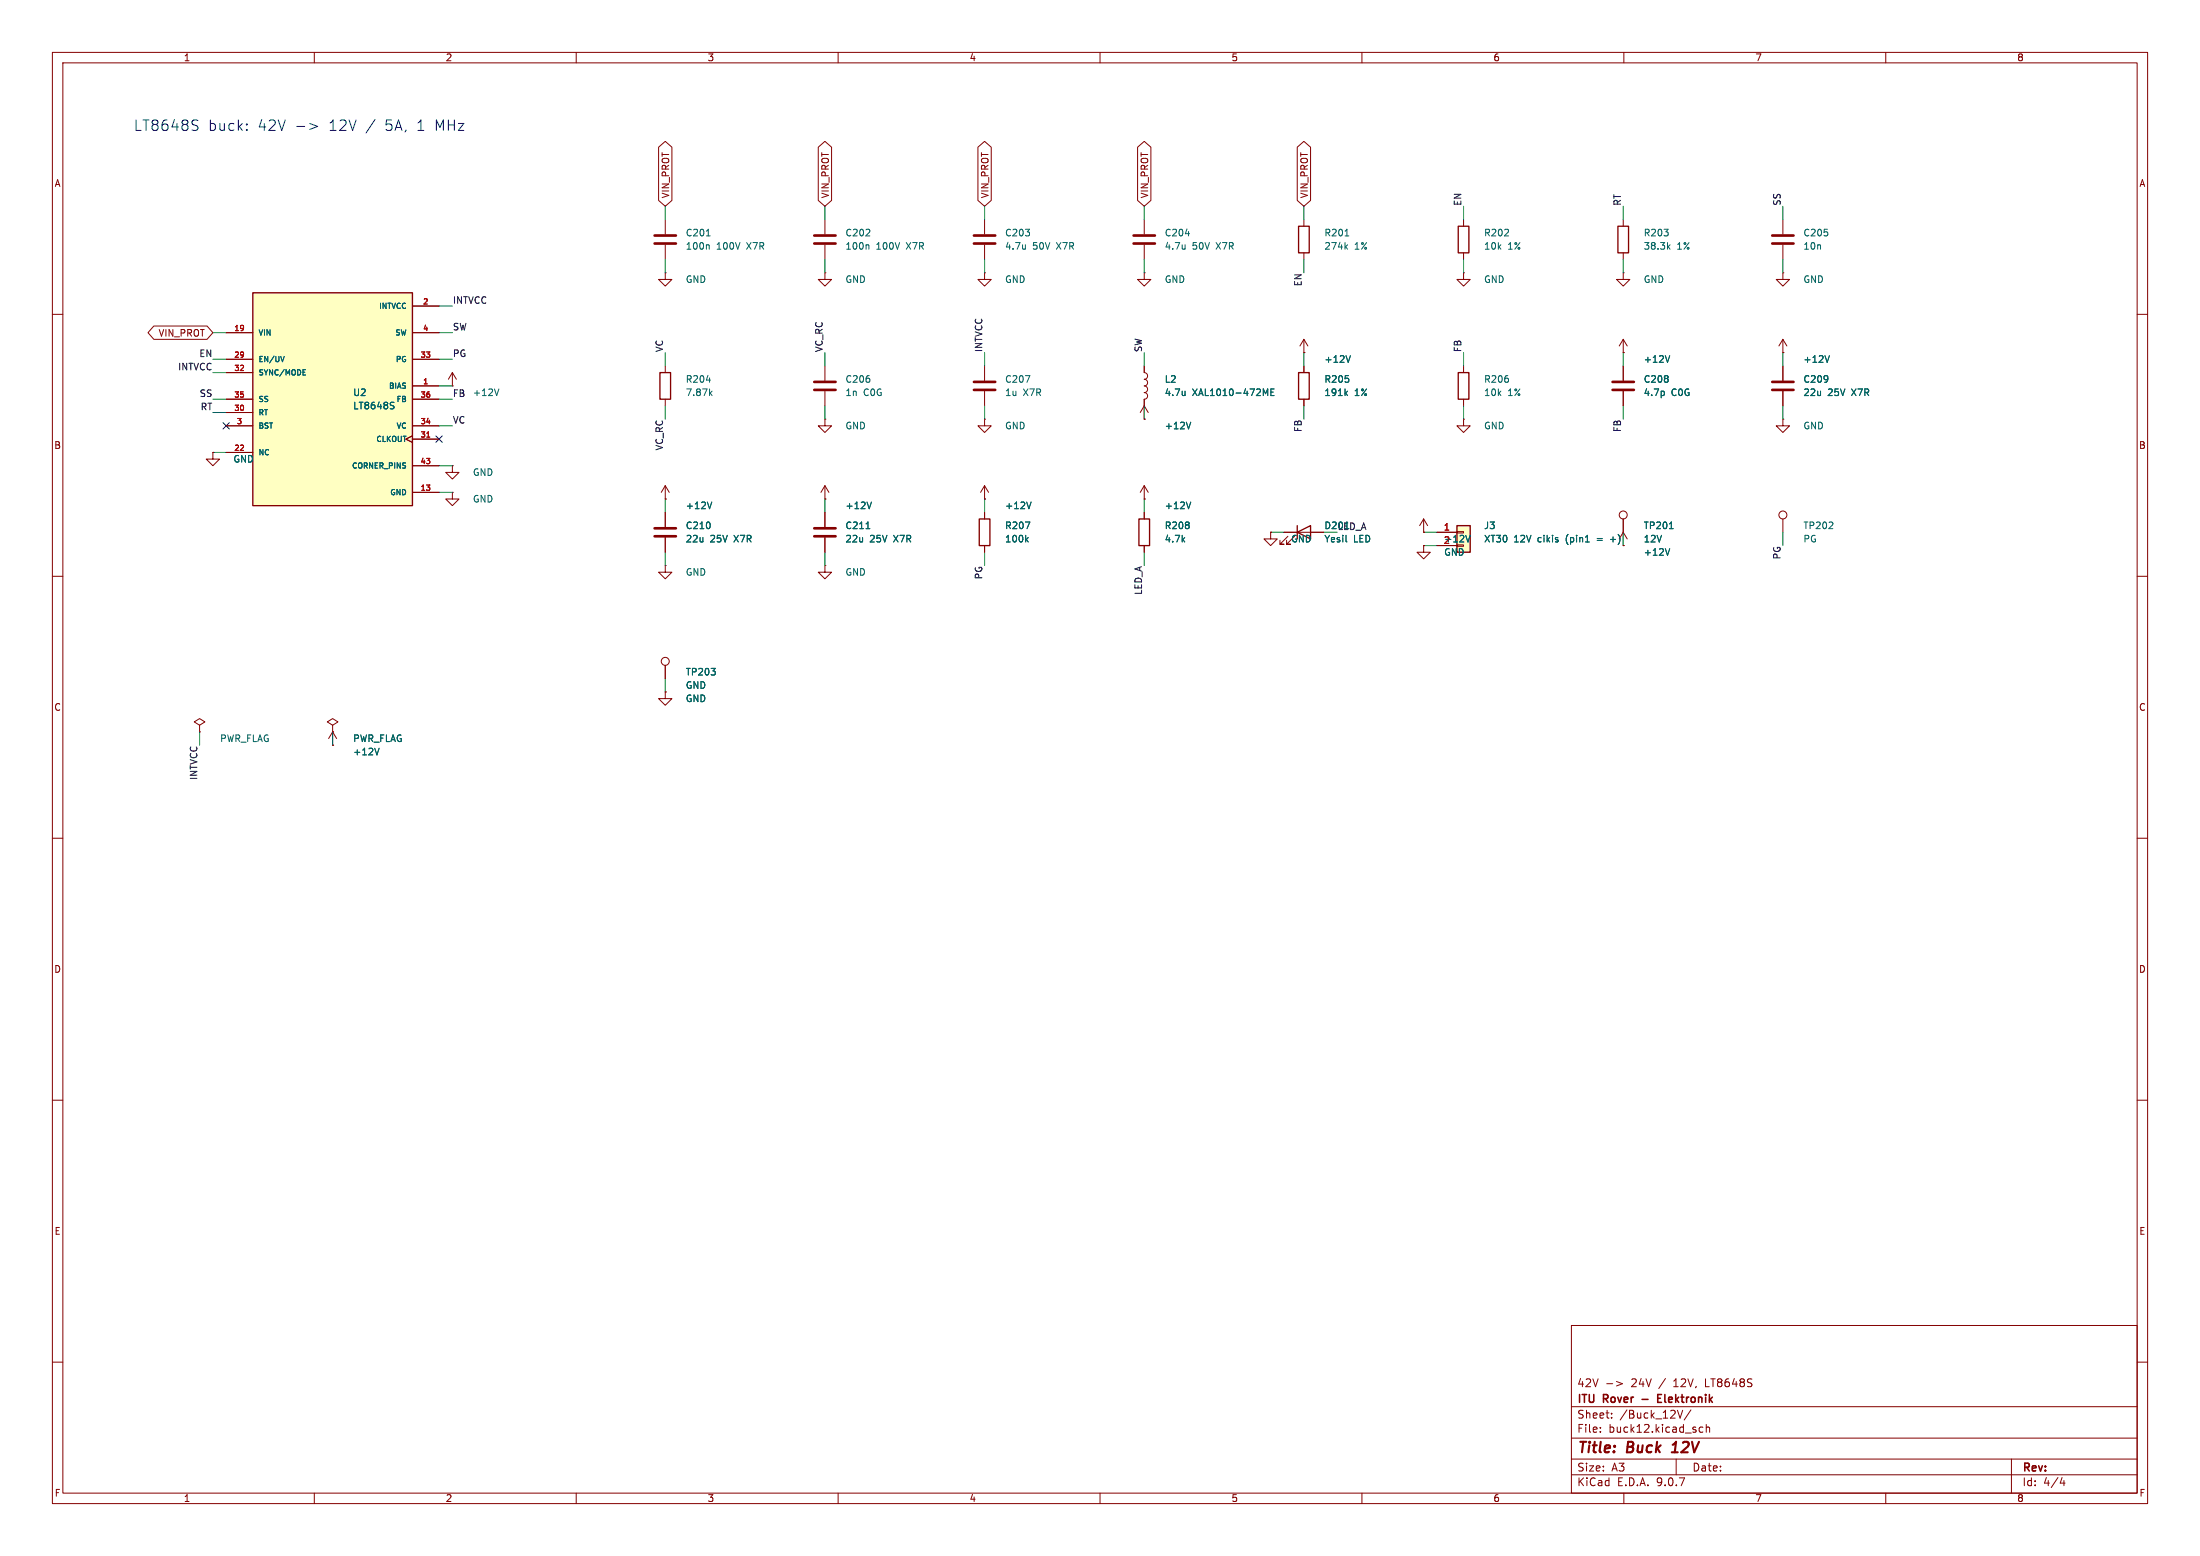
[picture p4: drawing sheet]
<svg xmlns="http://www.w3.org/2000/svg" width="420mm" height="297mm" viewBox="0 0 420 297" stroke-linecap="round" stroke-linejoin="round" font-family="sans-serif">
<g fill="none" stroke="#840000" stroke-width=".19">
<path d="M10 10h400v277h-400zM12 12h396v273h-396zM60 10v2M110 10v2M160 10v2M210 10v2M260 10v2M310 10v2M360 10v2M127 52.1v1.2h1.3l-1.3 1.3-1.3-1.3h1.3M127 52.1h.1M127 41.9v2.8"/>
<path d="M127 46.7v2.8M309.9 52.1v1.2h1.2l-1.2 1.3-1.3-1.3h1.3M309.9 52.1h.1M10 60h2M188 69.9v2.7M188 74.7v2.8M408 60h2M10 110h2M127 108v1.2h1.3l-1.3 1.3-1.3-1.3h1.3M127 108h.1M408 110h2M10 160h2"/>
<path d="M408 160h2M10 210h2M408 210h2M300 253h108v32h-108zM10 260h2M300 278.5h108M300 274.5h108M300 268.5h108M305.5 273.2v.2M305.5 272.5v.1M306.7 264.1h1.2M307.7 270.5v.2"/>
<path d="M307.7 269.8v.1M308.6 263.7l1.1 .4-1.1 .4M320 278.5v3M320.2 269.2l.5 1.5 .5-1.5M322.8 269.1l-1.3 1.9M325.1 272.5l-.4-.1-.3 .3 .1 .6h.6M325.7 272.5l.2-.1 .4 .1 .1 .9M325.7 271.9v1.5M384 278.5v6.5M408 260h2M60 285v2M110 285v2"/>
<path d="M160 285v2M210 285v2M260 285v2M300 281.5h108M310 285v2M360 285v2M393.7 282l-.4 1.1h.9M394 282.6v1"/>
</g>
<path d="M319.1 277.2h1.2M319.7 275.5l-.4 .3" fill="none" stroke="#840000" stroke-width=".4"/>
<path d="M316.5 266.9h.5M317.2 266.2h-.7v1.5h.7" fill="none" stroke="#840000" stroke-width=".3"/>
<path d="M125 45h4M125 46.5h4M185.9 72.9h4.1M185.9 74.4h4.1" fill="none" stroke="#840000" stroke-width=".51"/>
<path d="M134.9 45h.7M135.2 46.7l.2 .2v.7M195.8 71.7h.8l-.5 1.3" fill="none" stroke="#006464" stroke-width=".19"/>
<path d="M278.1 100.3h2.6v5.1h-2.6z" fill="#ffffc2"/>
<path d="M278.4 43.2h2v5.1h-2zM308.9 43.2h2v5.1h-2zM126 71.1h2v5.1h-2zM247.9 71.1h2v5.1h-2zM186.9 99.1h2.1v5h-2.1zM217.4 99.1h2.1v5h-2.1zM247.6 101.6l2.6-1.3v2.6zM247.6 100.3v2.6M278.1 100.3h2.6v5.1h-2.6z" fill="none" stroke="#840000" stroke-width=".25"/>
<g fill="none" stroke="#840000" stroke-width=".19">
<path d="M157.5 52.1v1.2h1.2l-1.2 1.3-1.3-1.3h1.3M157.5 52.1h.1M157.5 41.9v2.8M157.5 46.7v2.8M188 52.1v1.2h1.2l-1.2 1.3-1.3-1.3h1.3M188 52.1h.1M188 41.9v2.8M188 46.7v2.8M218.4 52.1v1.2h1.3l-1.3 1.3-1.2-1.3h1.2M218.4 52.1h.1M218.4 41.9v2.8M218.4 46.7v2.8"/>
<path d="M279.4 52.1v1.2h1.3l-1.3 1.3-1.3-1.3h1.3M279.4 52.1h.1M279.4 41.9v1.3M279.4 48.3v1.2M309.9 41.9v1.3M309.9 48.3v1.2M340.4 52.1v1.2h1.2l-1.2 1.3-1.3-1.3h1.3M340.4 52.1h.1M340.4 41.9v2.8M340.4 46.7v2.8M86.4 73.7h.1M86.4 71.1l-.8 1.3"/>
<path d="M86.4 71.1l.7 1.3M86.4 71.1v2.6M127 69.9v1.2M127 76.2v1.3M157.5 69.9v2.7M157.5 74.7v2.8M217.7 78.7l.7-1.2 .8 1.2M218.4 69.9v1.2a.64 .64 0 0 1 .7 .7 .64 .64 0 0 1-.7 .6 .64 .64 0 0 1 .7 .6 .64 .64 0 0 1-.7 .7M218.4 73.7a.64 .64 0 0 1 .7 .6 .64 .64 0 0 1-.7 .6 .64 .64 0 0 1 .7 .7 .64 .64 0 0 1-.7 .6v3.8M248.9 69.9v1.2M248.9 76.2v1.3M309.9 69.9v2.7"/>
<path d="M309.9 74.7v2.8M340.4 67.3h.1M340.4 64.8v2.5M340.4 69.9v2.7M340.4 74.7v2.8M340.4 64.8l-.8 1.2M340.4 64.8l.7 1.2M86.4 94v1.3h1.2l-1.2 1.2-1.3-1.2h1.3M86.4 94h.1M86.4 88.9v1.3h1.2l-1.2 1.2-1.3-1.2h1.3M86.4 88.9h.1M127 95.3h.1"/>
<path d="M127 92.7v2.6M127 97.8v2.8M127 92.7l-.8 1.3M127 92.7l.8 1.3M157.5 95.3h.1M157.5 80v1.3h1.2l-1.2 1.3-1.3-1.3h1.3M157.5 80h.1M157.5 92.7v2.6M157.5 97.8v2.8M157.5 92.7l-.8 1.3M157.5 92.7l.7 1.3M188 95.3h.1"/>
<path d="M188 80v1.3h1.2l-1.2 1.3-1.3-1.3h1.3M188 80h.1M188 92.7l-.8 1.3M188 92.7l.7 1.3M188 92.7v2.6M188 97.8v1.3M218.4 95.3h.1M218.4 80h.1M218.4 92.7v2.6M218.4 97.8v1.3M218.4 92.7l-.7 1.3M218.4 92.7l.8 1.3"/>
<path d="M271.8 99.1l-.8 1.2M271.8 99.1l.7 1.2M271.8 99.1v2.5M279.4 80v1.3h1.3l-1.3 1.3-1.3-1.3h1.3M279.4 80h.1M309.9 99.1v5M340.4 80v1.3h1.2l-1.2 1.3-1.3-1.3h1.3M340.4 80h.1M340.4 99.1v2.5M127 102.6v2.8M157.5 108v1.2h1.2l-1.2 1.3-1.3-1.3h1.3M157.5 108h.1"/>
<path d="M157.5 102.6v2.8M188 104.1v1.3M218.4 104.1v1.3M242.6 101.6v1.3h1.2l-1.2 1.2-1.3-1.2h1.3M242.6 101.6h.1M245.1 101.6h7.6M245.9 102.4l-1.6 1.5h.8h-.8v-.8M247.1 102.4l-1.5 1.5h.8h-.8v-.8M271.8 104.1v1.3h1.2l-1.2 1.3-1.3-1.3h1.3M271.8 104.1h.1M271.8 101.6h.1M274.3 101.6h3.8"/>
<path d="M274.3 104.1h3.8M278.1 101.5h1.3v.2h-1.3zM309.1 102.9l.8-1.3 .7 1.3M127 132.1v1.3h1.3l-1.3 1.2-1.3-1.2h1.3M127 132.1h.1M127 127v2.5"/>
<circle cx="309.9" cy="98.3" r=".76"/>
<circle cx="340.4" cy="98.3" r=".76"/>
<circle cx="127" cy="126.2" r=".76"/>
</g>
<g fill="none" stroke="#006464" stroke-width=".19">
<path d="M165.7 46.7l.2 .2v.7M195.8 46.7v.9M195.8 47.4l-.1 .1M226.2 46.7v.9M226.2 47.4v.1M226.3 44.6h.8M318.5 47.1l.3 .5M318.8 46.7l-.5 .5M95.2 74.2l-.4 1.3M134.9 72.5h.7M135.6 75l.3 .5M135.9 74.7l-.4 .4"/>
<path d="M226.2 74.7v.8M226.2 75.4h.1M241.2 74.2l.4 .9 .4-.9v1.3M242.6 74.8h.4M243.2 74.2h-.6v1.3h.6M256.9 75l.4 .5M257.3 74.7l-.5 .4M317.7 74.8v.6M349.2 67.9l-.4 1.3M135.9 95.8l-.4 1.3M166.4 95.8l-.5 1.3M195.8 99.6h.8l-.5 1.3"/>
<path d="M196.8 95.8l-.4 1.3M227.3 95.8l-.4 1.3M227.3 80.6l-.4 1.3M165.3 100.9h.8M195.9 103l.4 .4M196.3 102.6l-.5 .5M257 103.4h.1M280.7 102.2l-.5 1.2M302.7 103.4h.7M307.5 103h.9M318.7 100.9h.7M318.8 104.7l-.5 1.3"/>
</g>
<g fill="none" stroke="#840000" stroke-width=".51">
<path d="M155.4 45h4.1M155.4 46.5h4.1M185.9 45h4.1M185.9 46.5h4.1M216.4 45h4.1M216.4 46.5h4.1M338.3 45h4.1M338.3 46.5h4.1M155.4 72.9h4.1M155.4 74.4h4.1M307.8 72.9h4.1M307.8 74.4h4.1"/>
<path d="M338.3 72.9h4.1M338.3 74.4h4.1M125 100.8h4M125 102.4h4M155.4 100.8h4.1M155.4 102.4h4.1"/>
</g>
<path d="M48.3 55.9h30.4v40.6h-30.4z" fill="#ffffc2"/>
<path d="M48.3 55.9h30.4v40.6h-30.4zM247.9 43.2h2v5.1h-2zM278.4 71.1h2v5.1h-2z" fill="none" stroke="#840000" stroke-width=".25"/>
<g fill="none" stroke="#840000" stroke-width=".19">
<path d="M125.7 28.1l1.3-1.1 1.3 1.1v10.2l-1.3 1.1-1.3-1.1zM156.2 28.1l1.3-1.1 1.3 1.1v10.2l-1.3 1.1-1.3-1.1zM186.7 28.1l1.3-1.1 1.2 1.1v10.2l-1.2 1.1-1.3-1.1zM217.2 28.1l1.2-1.1 1.3 1.1v10.2l-1.3 1.1-1.2-1.1zM247.6 28.1l1.3-1.1 1.3 1.1v10.2l-1.3 1.1-1.3-1.1zM78.7 58.4h5.1M248.9 41.9v1.3M248.9 48.3v1.2M29.4 62.2h10.1l1.1 1.3-1.1 1.3h-10.1l-1.1-1.3zM43.2 63.5h5.1M43.2 68.6h5.1M43.2 71.1h5.1"/>
<path d="M43.2 76.2h5.1M43.2 78.7h5.1M78.7 63.5h5.1M78.7 68.6h5.1M78.7 76.2h5.1M78.7 73.7h5.1M218.4 69.9v1.2M218.4 76.2v1.3M248.9 67.3h.1M248.9 64.8l-.7 1.2M248.9 64.8l.8 1.2M248.9 64.8v2.5"/>
<path d="M248.9 69.9v1.2M248.9 76.2v1.3M279.4 69.9v1.2M279.4 76.2v1.3M309.9 67.3h.1M309.9 64.8l-.8 1.2M309.9 64.8l.7 1.2M309.9 64.8v2.5M309.9 69.9v2.7M309.9 74.7v2.8M340.4 67.3h.1M340.4 69.9v2.7"/>
<path d="M340.4 74.7v2.8M40.6 86.4v1.2h1.3l-1.3 1.3-1.2-1.3h1.2M40.6 86.4h.1M43.2 81.3h5.1M43.2 86.4h5.1M78.7 83.2l-1.2 .6 1.2 .7M78.7 81.3h5.1M78.7 83.8h5.1M78.7 88.9h5.1M78.7 94h5.1M127 95.3h.1M127 97.8v2.8"/>
<path d="M157.5 95.3h.1M157.5 97.8v2.8M188 95.3h.1M188 97.8v1.3M218.4 95.3h.1M218.4 80h.1M218.4 97.8v1.3M309.9 99.1v2.5M127 102.6v2.8M157.5 102.6v2.8M188 104.1v1.3M218.4 104.1v1.3"/>
<path d="M242.6 101.6h.1M245.1 101.6h2.5M250.2 101.6h2.5M271.8 104.1h.1M271.8 101.6h.1M274.3 101.6h3.8M274.3 104.1h3.8M38.1 138.4l1-.6-1-.6-1 .6 1 .6v1.3M38.1 139.7h.1M63.5 138.4l1-.6-1-.6-1 .6 1 .6v1.3M63.5 139.7h.1M63.5 139.7l-.8 1.3"/>
<path d="M63.5 139.7l.8 1.3M63.5 139.7v2.5M127 132.1h.1M127 127v2.5M63.5 142.2h.1"/>
</g>
<g fill="none" stroke="#006464" stroke-width=".19">
<path d="M256.8 45h.7M256.9 47.1l.4 .5M257.3 46.7l-.5 .5M54.3 68l-.4 1M57.8 71.6h.5M57.8 70.6h.5M74.7 76.8h.5M75 77.4l.2 .3-.2 .3M226.2 74.7v.8M226.2 75.4h.1M241.2 74.2l.4 .9 .4-.9v1.3M242.6 74.8h.4"/>
<path d="M243.2 74.2h-.6v1.3h.6M256.9 75l.4 .5M257.3 74.7l-.5 .4M257.8 67.9l-.4 1.3M317.7 74.8v.6M318.8 67.9l-.5 1.3M349.2 67.9l-.4 1.3M135.9 95.8l-.4 1.3M166.4 95.8l-.5 1.3M195.8 99.6h.8l-.5 1.3M196.8 95.8l-.4 1.3M227.3 95.8l-.4 1.3"/>
<path d="M227.3 80.6l-.4 1.3M165.3 100.9h.8M195.9 103l.4 .4M196.3 102.6l-.5 .5M257 103.4h.1M280.7 102.2l-.5 1.2M302.7 103.4h.7M307.5 103h.9M318.7 100.9h.7M318.8 104.7l-.5 1.3M72.4 142.8l-.4 1.3"/>
</g>
<path d="M81.5 83.4h.6" fill="none" stroke="#a90000" stroke-width=".19"/>
<g fill="none" stroke="#009600" stroke-width=".19">
<path d="M127 39.4v2.5M157.5 39.4v2.5M188 39.4v2.5M218.4 39.4v2.5M248.9 39.4v2.5M279.4 39.4v2.5M309.9 39.4v2.5M340.4 39.4v2.5M83.8 58.4h2.6M127 49.5v2.6M157.5 49.5v2.6M188 49.5v2.6"/>
<path d="M218.4 49.5v2.6M248.9 49.5v2.6M279.4 49.5v2.6M309.9 49.5v2.6M340.4 49.5v2.6M40.6 78.7h2.6M40.6 76.2h2.6M40.6 71.1h2.6M40.6 68.6h2.6M40.6 63.5h2.6M83.8 76.2h2.6M83.8 68.6h2.6"/>
<path d="M83.8 73.7h2.6M83.8 63.5h2.6M127 67.3v2.6M127 77.5v2.5M157.5 67.3v2.6M157.5 77.5v2.5M188 67.3v2.6M188 77.5v2.5M218.4 67.3v2.6M218.4 77.5v2.5M248.9 67.3v2.6M248.9 77.5v2.5"/>
<path d="M279.4 67.3v2.6M279.4 77.5v2.5M309.9 67.3v2.6M309.9 77.5v2.5M340.4 67.3v2.6M340.4 77.5v2.5M40.6 86.4h2.6M83.8 94h2.6M83.8 81.3h2.6M83.8 88.9h2.6M127 95.3v2.5M157.5 95.3v2.5"/>
<path d="M188 95.3v2.5M218.4 95.3v2.5M127 105.4v2.6M157.5 105.4v2.6M188 105.4v2.6M218.4 105.4v2.6M242.6 101.6h2.5M271.8 104.1h2.5M271.8 101.6h2.5M309.9 101.6v2.5M340.4 101.6v2.5M38.1 139.7v2.5"/>
<path d="M63.5 139.7v2.5M127 129.5v2.6"/>
</g>
<path d="M42.6 80.7l1.2 1.2M43.8 80.7l-1.2 1.2M83.2 83.2l1.2 1.2M84.4 83.2l-1.2 1.2" fill="none" stroke="#000084" stroke-width=".19"/>
<path d="M37.4 23.9l.2 .1a.48 .48 0 0 1 .2 .5 .48 .48 0 0 1-.4 .4M37.5 22.9l.3 .1M47.1 24.7v.2M47.1 23.7v.1M56.6 24.1h1.6M59.1 23.6l1.5 .5-1.5 .6" fill="none" stroke="#0000c2" stroke-width=".19"/>
<g font-size="2.8" fill="#0000c2">
<text x="25.4" y="25.2">LT8648S</text>
<text x="39.6" y="25.2">buck:</text>
<text x="49.1" y="25.2">42V</text>
<text x="62.8" y="25.2">12V</text>
<text x="69.9" y="25.2">/</text>
<text x="73.6" y="25.2">5A,</text>
<text x="79.7" y="25.2">1 MHz</text>
</g>
<g font-size="2.8" fill="#840000">
<text x="301" y="277.9">Title:</text>
<text x="310.6" y="277.9">Buck</text>
<text x="320.1" y="277.9">12V</text>
</g>
<g font-size="2.1" fill="#840000">
<text x="301" y="268.2">ITU</text>
<text x="301" y="265">42V</text>
<text x="306.2" y="268.2">Rover</text>
<text x="311.4" y="265">24V</text>
<text x="314.1" y="268.2">-</text>
<text x="316.9" y="265">/</text>
<text x="317.7" y="268.2">Elektronik</text>
<text x="319.8" y="265">12V,</text>
<text x="325.9" y="265">LT8648S</text>
<text x="301" y="273.7">File:</text>
<text x="301" y="271">Sheet:</text>
<text x="307.1" y="273.7">buck12.kicad_sch</text>
<text x="309.2" y="271">/Buck_12V/</text>
<text x="301" y="281.1">Size:</text>
<text x="307.6" y="281.1">A3</text>
<text x="323" y="281.1">Date:</text>
<text x="386" y="281.3">Rev:</text>
<text x="301" y="283.9">KiCad</text>
<text x="308.7" y="283.9">E.D.A.</text>
<text x="316.3" y="283.9">9.0.7</text>
<text x="386" y="283.9">Id:</text>
<text x="390.1" y="283.9">4/4</text>
</g>
<g font-size="1.8" fill="#840000">
<text x="35" y="11.9">1</text>
<text x="85" y="11.9">2</text>
<text x="135" y="11.9">3</text>
<text x="185" y="11.9">4</text>
<text x="235" y="11.9">5</text>
<text x="285" y="11.9">6</text>
<text x="335" y="11.9">7</text>
<text x="385" y="11.9">8</text>
<text x="10.3" y="35.9">A</text>
<text x="408.3" y="35.9">A</text>
<text x="128" y="37.9" transform="rotate(-90 128 37.9)">VIN_PROT</text>
<text x="158.4" y="37.9" transform="rotate(-90 158.4 37.9)">VIN_PROT</text>
<text x="188.9" y="37.9" transform="rotate(-90 188.9 37.9)">VIN_PROT</text>
<text x="219.4" y="37.9" transform="rotate(-90 219.4 37.9)">VIN_PROT</text>
<text x="249.9" y="37.9" transform="rotate(-90 249.9 37.9)">VIN_PROT</text>
<text x="30.2" y="64.5">VIN_PROT</text>
<text x="10.3" y="85.9">B</text>
<text x="408.2" y="85.9">B</text>
<text x="10.3" y="135.9">C</text>
<text x="408.2" y="135.9">C</text>
<text x="10.3" y="185.9">D</text>
<text x="408.2" y="185.9">D</text>
<text x="10.3" y="235.9">E</text>
<text x="408.3" y="235.9">E</text>
<text x="10.3" y="285.9">F</text>
<text x="35" y="286.9">1</text>
<text x="85" y="286.9">2</text>
<text x="135" y="286.9">3</text>
<text x="185" y="286.9">4</text>
<text x="235" y="286.9">5</text>
<text x="285" y="286.9">6</text>
<text x="335" y="286.9">7</text>
<text x="385" y="286.9">8</text>
<text x="408.3" y="285.9">F</text>
</g>
<g font-size="1.8" fill="#0f0f0f">
<text x="279.1" y="39.4" transform="rotate(-90 279.1 39.4)">EN</text>
<text x="309.5" y="39.4" transform="rotate(-90 309.5 39.4)">RT</text>
<text x="340" y="39.4" transform="rotate(-90 340 39.4)">SS</text>
<text x="86.4" y="58.1">INTVCC</text>
<text x="248.6" y="54.8" transform="rotate(-90 248.6 54.8)">EN</text>
<text x="86.4" y="63.2">SW</text>
<text x="33.9" y="70.8">INTVCC</text>
<text x="38" y="68.2">EN</text>
<text x="86.4" y="68.2">PG</text>
<text x="126.7" y="67.3" transform="rotate(-90 126.7 67.3)">VC</text>
<text x="157.1" y="67.3" transform="rotate(-90 157.1 67.3)">VC_RC</text>
<text x="187.6" y="67.3" transform="rotate(-90 187.6 67.3)">INTVCC</text>
<text x="218.1" y="67.3" transform="rotate(-90 218.1 67.3)">SW</text>
<text x="279.1" y="67.3" transform="rotate(-90 279.1 67.3)">FB</text>
<text x="38" y="75.9">SS</text>
<text x="86.4" y="75.9">FB</text>
<text x="38.2" y="78.4">RT</text>
<text x="86.4" y="80.9">VC</text>
<text x="248.6" y="82.6" transform="rotate(-90 248.6 82.6)">FB</text>
<text x="309.5" y="82.6" transform="rotate(-90 309.5 82.6)">FB</text>
<text x="126.7" y="86.1" transform="rotate(-90 126.7 86.1)">VC_RC</text>
<text x="340" y="106.9" transform="rotate(-90 340 106.9)">PG</text>
<text x="187.6" y="110.7" transform="rotate(-90 187.6 110.7)">PG</text>
<text x="218.1" y="113.7" transform="rotate(-90 218.1 113.7)">LED_A</text>
<text x="37.8" y="149" transform="rotate(-90 37.8 149)">INTVCC</text>
</g>
<g font-size="1.8" fill="#006464">
<text x="130.8" y="45.3">C201</text>
<text x="130.8" y="47.9">100n</text>
<text x="136.8" y="47.9">100V</text>
<text x="142.7" y="47.9">X7R</text>
<text x="161.3" y="45.3">C202</text>
<text x="161.3" y="47.9">100n</text>
<text x="167.2" y="47.9">100V</text>
<text x="173.1" y="47.9">X7R</text>
<text x="191.8" y="45.3">C203</text>
<text x="191.8" y="47.9">4.7u</text>
<text x="197.1" y="47.9">50V</text>
<text x="201.8" y="47.9">X7R</text>
<text x="222.3" y="45.3">C204</text>
<text x="222.3" y="47.9">4.7u</text>
<text x="227.6" y="47.9">50V</text>
<text x="232.3" y="47.9">X7R</text>
<text x="252.7" y="45.3">R201</text>
<text x="252.7" y="47.9">274k</text>
<text x="258.6" y="47.9">1%</text>
<text x="283.2" y="45.3">R202</text>
<text x="283.2" y="47.9">10k</text>
<text x="287.8" y="47.9">1%</text>
<text x="313.7" y="45.3">R203</text>
<text x="313.7" y="47.9">38.3k</text>
<text x="320.1" y="47.9">1%</text>
<text x="344.2" y="45.3">C205</text>
<text x="344.2" y="47.9">10n</text>
<text x="130.8" y="54.2">GND</text>
<text x="161.3" y="54.2">GND</text>
<text x="191.8" y="54.2">GND</text>
<text x="222.3" y="54.2">GND</text>
<text x="283.2" y="54.2">GND</text>
<text x="313.7" y="54.2">GND</text>
<text x="344.2" y="54.2">GND</text>
<text x="252.7" y="69.4">+12V</text>
<text x="313.7" y="69.4">+12V</text>
<text x="344.2" y="69.4">+12V</text>
<text x="67.3" y="75.8">U2</text>
<text x="90.2" y="75.8">+12V</text>
<text x="130.8" y="73.3">R204</text>
<text x="130.8" y="75.8">7.87k</text>
<text x="161.3" y="73.3">C206</text>
<text x="161.3" y="75.8">1n</text>
<text x="164.8" y="75.8">C0G</text>
<text x="191.8" y="73.3">C207</text>
<text x="191.8" y="75.8">1u</text>
<text x="195.3" y="75.8">X7R</text>
<text x="222.3" y="75.8">4.7u</text>
<text x="222.3" y="73.3">L2</text>
<text x="227.6" y="75.8">XAL1010-472ME</text>
<text x="252.7" y="73.3">R205</text>
<text x="252.7" y="75.8">191k</text>
<text x="258.6" y="75.8">1%</text>
<text x="283.2" y="73.3">R206</text>
<text x="283.2" y="75.8">10k</text>
<text x="287.8" y="75.8">1%</text>
<text x="313.7" y="73.3">C208</text>
<text x="313.7" y="75.8">4.7p</text>
<text x="319" y="75.8">C0G</text>
<text x="344.2" y="73.3">C209</text>
<text x="344.2" y="75.8">22u</text>
<text x="348.9" y="75.8">25V</text>
<text x="353.6" y="75.8">X7R</text>
<text x="67.3" y="78.3">LT8648S</text>
<text x="161.3" y="82.1">GND</text>
<text x="191.8" y="82.1">GND</text>
<text x="222.3" y="82.1">+12V</text>
<text x="283.2" y="82.1">GND</text>
<text x="344.2" y="82.1">GND</text>
<text x="44.5" y="88.5">GND</text>
<text x="90.2" y="91">GND</text>
<text x="90.2" y="96.1">GND</text>
<text x="130.8" y="101.2">C210</text>
<text x="130.8" y="97.4">+12V</text>
<text x="161.3" y="101.2">C211</text>
<text x="161.3" y="97.4">+12V</text>
<text x="191.8" y="101.2">R207</text>
<text x="191.8" y="97.4">+12V</text>
<text x="222.3" y="101.2">R208</text>
<text x="222.3" y="97.4">+12V</text>
<text x="252.7" y="101.2">D201</text>
<text x="255.3" y="101.3">LED_A</text>
<text x="283.2" y="101.2">J3</text>
<text x="313.7" y="101.2">TP201</text>
<text x="344.2" y="101.2">TP202</text>
<text x="130.8" y="103.7">22u</text>
<text x="135.6" y="103.7">25V</text>
<text x="140.2" y="103.7">X7R</text>
<text x="161.3" y="103.7">22u</text>
<text x="166" y="103.7">25V</text>
<text x="170.7" y="103.7">X7R</text>
<text x="191.8" y="103.7">100k</text>
<text x="222.3" y="103.7">4.7k</text>
<text x="246.4" y="103.7">GND</text>
<text x="252.7" y="103.7">Yesil</text>
<text x="258.4" y="103.7">LED</text>
<text x="275.6" y="106.3">GND</text>
<text x="275.6" y="103.7">+12V</text>
<text x="283.2" y="103.7">XT30</text>
<text x="289" y="103.7">12V</text>
<text x="293.7" y="103.7">cikis</text>
<text x="299.2" y="103.7">(pin1</text>
<text x="305.3" y="103.7">=</text>
<text x="308.1" y="103.7">+)</text>
<text x="313.7" y="106.3">+12V</text>
<text x="313.7" y="103.7">12V</text>
<text x="344.2" y="103.7">PG</text>
<text x="130.8" y="110.1">GND</text>
<text x="161.3" y="110.1">GND</text>
<text x="130.8" y="129.1">TP203</text>
<text x="130.8" y="131.7">GND</text>
<text x="130.8" y="134.2">GND</text>
<text x="41.9" y="141.8">PWR_FLAG</text>
<text x="67.3" y="141.8">PWR_FLAG</text>
<text x="67.3" y="144.4">+12V</text>
</g>
<g font-size="1.8" fill="#a90000">
<text x="275.5" y="101.3">1</text>
<text x="275.5" y="103.9">2</text>
</g>
<g font-size="1.4" fill="#006464">
<text x="72.2" y="59.2">INTVCC</text>
<text x="49.3" y="64.2">VIN</text>
<text x="75.3" y="64.2">SW</text>
<text x="49.3" y="69.3">EN/UV</text>
<text x="49.3" y="71.9">SYNC/MODE</text>
<text x="75.4" y="69.3">PG</text>
<text x="49.3" y="76.9">SS</text>
<text x="74.1" y="74.4">BIAS</text>
<text x="75.6" y="76.9">FB</text>
<text x="49.3" y="79.5">RT</text>
<text x="49.3" y="82">BST</text>
<text x="75.6" y="82">VC</text>
<text x="49.3" y="87.1">NC</text>
<text x="67.1" y="89.6">CORNER_PINS</text>
<text x="71.7" y="84.6">CLKOUT</text>
<text x="74.4" y="94.7">GND</text>
</g>
<g font-size="1.4" fill="#a90000">
<text x="80.7" y="58.2">2</text>
<text x="44.6" y="63.2">19</text>
<text x="80.7" y="63.2">4</text>
<text x="44.6" y="68.3">29</text>
<text x="44.6" y="70.9">32</text>
<text x="80.2" y="68.3">33</text>
<text x="44.6" y="75.9">35</text>
<text x="80.2" y="75.9">36</text>
<text x="80.7" y="73.4">1</text>
<text x="44.6" y="78.5">30</text>
<text x="45.1" y="81">3</text>
<text x="80.2" y="81">34</text>
<text x="80.2" y="83.6">31</text>
<text x="44.6" y="86.1">22</text>
<text x="80.2" y="88.6">43</text>
<text x="80.2" y="93.7">13</text>
</g>
</svg>
